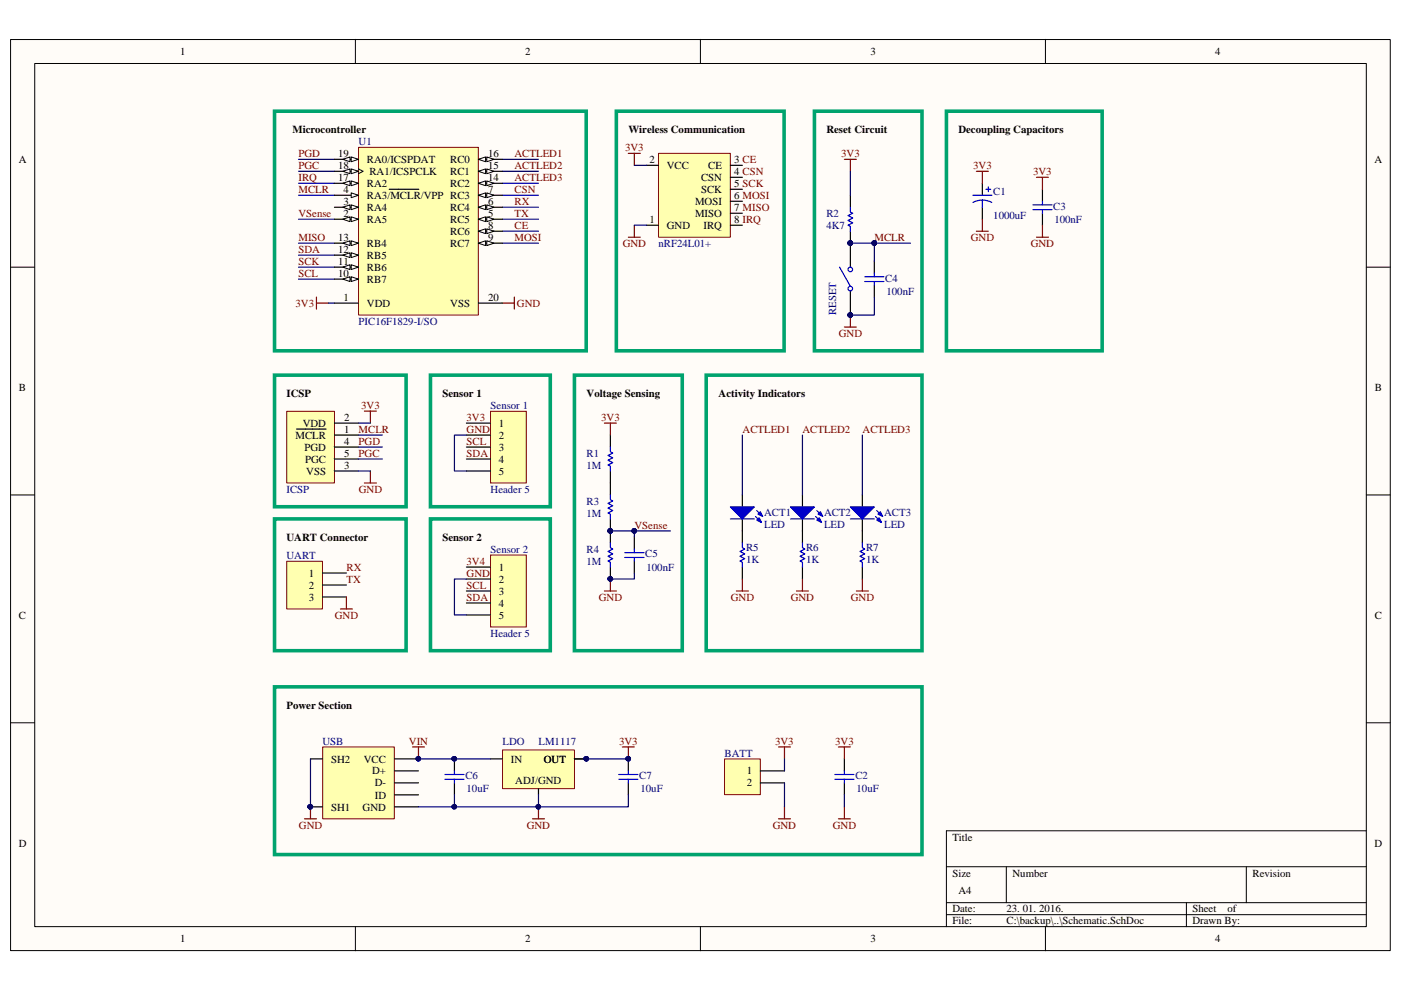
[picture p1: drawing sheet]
<svg xmlns="http://www.w3.org/2000/svg" width="297mm" height="210mm" viewBox="0 0 297 210" stroke-linecap="round" stroke-linejoin="round" font-family="sans-serif">
<path d="M2.3 8.4h292.5v193.1h-292.5z" fill="#fffcf8"/>
<path d="M2.2 8.4h292.6v193.1h-292.6z" fill="none" stroke="#000" stroke-width=".21"/>
<path d="M7.4 13.5h282.3v183h-282.3z" fill="#fffcf8"/>
<g fill="none" stroke="#000" stroke-width=".21">
<path d="M7.4 13.5h282.3v183h-282.3zM75.3 8.3v5.1M148.5 8.3v5.1M221.7 8.3v5.1M2.2 56.6h5.1M289.7 56.6h5.1M2.2 104.9h5.1M289.7 104.9h5.1M2.2 153.2h5.1M289.7 153.2h5.1M289.7 176.1h-89v20.4M75.3 196.5v5.1"/>
<path d="M148.5 196.5v5.1M200.7 183.8h89M200.7 191.4h89M200.7 193.9h89M213.4 183.8v7.6M221.7 196.5v5.1M251.5 191.4v5.1M264.2 183.8v7.6"/>
</g>
<g fill="none" stroke="#000080" stroke-width=".25">
<path d="M63.3 33.8h7.6M63.3 36.3h7.6M63.3 38.9h7.6M106.5 33.8h7.7M63.3 41.4h7.6M63.3 46.5h7.6M63.3 51.6h7.6M63.3 59.2h7.6M63.3 56.6h7.6M63.3 54.1h7.6M106.5 41.4h7.7M106.5 49h7.7"/>
<path d="M106.5 46.5h7.7M106.5 43.9h7.7M106.5 51.6h7.7M69.6 64.3h1.3"/>
</g>
<path d="M67.1 63v2.5M67.1 64.3h2.5M106.5 64.3h2.5M109 63v2.5" fill="none" stroke="#800000" stroke-width=".25"/>
<path d="M180.3 41.4v2.5M180.3 49v2.6" fill="none" stroke="#000" stroke-width=".25"/>
<circle cx="180.3" cy="51.5" r=".49" fill="#000080"/>
<circle cx="180.3" cy="51.5" r=".49" fill="none" stroke="#000080" stroke-width=".21"/>
<path d="M180.3 43.9v1.1l.5 .2-1 .5 1 .5-1 .5 1 .5-1 .6 .5 .2v1" fill="none" stroke="#00f" stroke-width=".25"/>
<circle cx="180.3" cy="51.5" r=".49" fill="#000080"/>
<circle cx="180.3" cy="51.5" r=".49" fill="none" stroke="#000080" stroke-width=".21"/>
<path d="M180.3 61.7v5.1" fill="none" stroke="#000" stroke-width=".25"/>
<circle cx="180.3" cy="66.8" r=".49" fill="#000080"/>
<circle cx="180.3" cy="66.8" r=".49" fill="none" stroke="#000080" stroke-width=".21"/>
<path d="M180.3 51.6v5" fill="none" stroke="#000" stroke-width=".25"/>
<circle cx="180.3" cy="51.5" r=".49" fill="#000080"/>
<circle cx="180.3" cy="51.5" r=".49" fill="none" stroke="#000080" stroke-width=".21"/>
<g fill="none" stroke="#00f" stroke-width=".25">
<path d="M178 56.6l2.3 4.1"/>
<circle cx="180.3" cy="57.1" r=".49"/>
<circle cx="180.3" cy="61.2" r=".49"/>
</g>
<circle cx="180.3" cy="66.8" r=".49" fill="#000080"/>
<circle cx="180.3" cy="66.8" r=".49" fill="none" stroke="#000080" stroke-width=".21"/>
<circle cx="180.3" cy="51.5" r=".49" fill="#000080"/>
<circle cx="180.3" cy="51.5" r=".49" fill="none" stroke="#000080" stroke-width=".21"/>
<path d="M60.8 87.2h10.1v15.2h-10.1z" fill="#ffffb0"/>
<path d="M60.8 87.2h10.1v15.2h-10.1z" fill="none" stroke="#800000" stroke-width=".21"/>
<path d="M62.9 91h6.2M70.9 92.2h5.1M70.9 89.7h5.1M70.9 99.9h5.1M70.9 97.3h5.1M70.9 94.8h5.1" fill="none" stroke="#000" stroke-width=".25"/>
<path d="M179 69.3h2.6M180.3 66.8v2.5" fill="none" stroke="#800000" stroke-width=".25"/>
<circle cx="180.3" cy="66.8" r=".49" fill="#000080"/>
<circle cx="180.3" cy="66.8" r=".49" fill="none" stroke="#000080" stroke-width=".21"/>
<path d="M179 33.8h2.6M180.3 33.8v2.5" fill="none" stroke="#800000" stroke-width=".25"/>
<circle cx="185.4" cy="51.5" r=".49" fill="#000080"/>
<circle cx="185.4" cy="51.5" r=".49" fill="none" stroke="#000080" stroke-width=".21"/>
<path d="M77.3 87.2h2.5M78.5 87.2v2.5M78.5 99.9v2.5M77.3 102.4h2.5" fill="none" stroke="#800000" stroke-width=".25"/>
<path d="M180.3 51.6h5.1v3.8M76 94.8h5.1" fill="none" stroke="#000080" stroke-width=".25"/>
<path d="M185.4 55.4v2.5M185.4 60.5v2.5" fill="none" stroke="#000" stroke-width=".25"/>
<path d="M183.3 58.7h4.1M183.3 59.7h4.1M185.4 57.9v.8M185.4 59.7v.8" fill="none" stroke="#00f" stroke-width=".25"/>
<circle cx="180.3" cy="51.5" r=".49" fill="#000080"/>
<circle cx="180.3" cy="51.5" r=".49" fill="none" stroke="#000080" stroke-width=".21"/>
<circle cx="185.4" cy="51.5" r=".49" fill="#000080"/>
<circle cx="185.4" cy="51.5" r=".49" fill="none" stroke="#000080" stroke-width=".21"/>
<path d="M185.4 63v3.8h-5.1" fill="none" stroke="#000080" stroke-width=".25"/>
<circle cx="180.3" cy="66.8" r=".49" fill="#000080"/>
<circle cx="180.3" cy="66.8" r=".49" fill="none" stroke="#000080" stroke-width=".21"/>
<path d="M185.4 51.6h7.6" fill="none" stroke="#000080" stroke-width=".25"/>
<circle cx="185.4" cy="51.5" r=".49" fill="#000080"/>
<circle cx="185.4" cy="51.5" r=".49" fill="none" stroke="#000080" stroke-width=".21"/>
<path d="M129.4 102.4v2.5M129.4 110v2.6" fill="none" stroke="#000" stroke-width=".25"/>
<circle cx="129.4" cy="112.5" r=".48" fill="#000080"/>
<circle cx="129.4" cy="112.5" r=".48" fill="none" stroke="#000080" stroke-width=".21"/>
<path d="M129.4 104.9v1.1l.5 .2-1 .5 1 .5-1 .5 1 .5-1 .6 .5 .2v1" fill="none" stroke="#00f" stroke-width=".25"/>
<circle cx="129.4" cy="112.5" r=".48" fill="#000080"/>
<circle cx="129.4" cy="112.5" r=".48" fill="none" stroke="#000080" stroke-width=".21"/>
<path d="M129.4 112.6v2.5" fill="none" stroke="#000" stroke-width=".25"/>
<circle cx="129.4" cy="112.5" r=".48" fill="#000080"/>
<circle cx="129.4" cy="112.5" r=".48" fill="none" stroke="#000080" stroke-width=".21"/>
<path d="M129.4 120.2v2.6" fill="none" stroke="#000" stroke-width=".25"/>
<circle cx="129.4" cy="122.7" r=".48" fill="#000080"/>
<circle cx="129.4" cy="122.7" r=".48" fill="none" stroke="#000080" stroke-width=".21"/>
<path d="M129.4 115.1v1l.5 .3-1 .5 1 .5-1 .5 1 .5-1 .6 .5 .2v1" fill="none" stroke="#00f" stroke-width=".25"/>
<circle cx="129.4" cy="112.5" r=".48" fill="#000080"/>
<circle cx="129.4" cy="112.5" r=".48" fill="none" stroke="#000080" stroke-width=".21"/>
<circle cx="129.4" cy="122.7" r=".48" fill="#000080"/>
<circle cx="129.4" cy="122.7" r=".48" fill="none" stroke="#000080" stroke-width=".21"/>
<path d="M129.4 92.2v2.6M129.4 99.9v2.5" fill="none" stroke="#000" stroke-width=".25"/>
<path d="M129.4 94.8v1l.5 .3-1 .5 1 .5-1 .5 1 .5-1 .5 .5 .2v1.1" fill="none" stroke="#00f" stroke-width=".25"/>
<path d="M128.1 89.7h2.6M129.4 89.7v2.5M128.1 125.3h2.6M129.4 122.8v2.5" fill="none" stroke="#800000" stroke-width=".25"/>
<circle cx="129.4" cy="122.7" r=".48" fill="#000080"/>
<circle cx="129.4" cy="122.7" r=".48" fill="none" stroke="#000080" stroke-width=".21"/>
<circle cx="134.5" cy="112.5" r=".48" fill="#000080"/>
<circle cx="134.5" cy="112.5" r=".48" fill="none" stroke="#000080" stroke-width=".21"/>
<path d="M134.5 113.8v2.6M134.5 119v2.5" fill="none" stroke="#000" stroke-width=".25"/>
<path d="M132.5 117.2h4.1M132.5 118.2h4.1M134.5 116.4v.8M134.5 118.2v.8" fill="none" stroke="#00f" stroke-width=".25"/>
<path d="M134.5 112.6v1.2" fill="none" stroke="#000080" stroke-width=".25"/>
<circle cx="134.5" cy="112.5" r=".48" fill="#000080"/>
<circle cx="134.5" cy="112.5" r=".48" fill="none" stroke="#000080" stroke-width=".21"/>
<path d="M134.5 121.5v1.3h-5.1" fill="none" stroke="#000080" stroke-width=".25"/>
<circle cx="129.4" cy="122.7" r=".48" fill="#000080"/>
<circle cx="129.4" cy="122.7" r=".48" fill="none" stroke="#000080" stroke-width=".21"/>
<path d="M60.8 119h7.6v10.1h-7.6z" fill="#ffffb0"/>
<path d="M60.8 119h7.6v10.1h-7.6z" fill="none" stroke="#800000" stroke-width=".21"/>
<path d="M157.4 104.9v2.6M157.4 110v2.6M68.4 121.5h5M68.4 124h5M68.4 126.6h5" fill="none" stroke="#000" stroke-width=".25"/>
<path d="M72.2 129.1h2.5M73.4 126.6v2.5" fill="none" stroke="#800000" stroke-width=".25"/>
<path d="M154.9 107.5h5l-2.5 2.5z" fill="#00f"/>
<path d="M154.9 107.5h5l-2.5 2.5zM160.4 108.2l.5 .6" fill="none" stroke="#00f" stroke-width=".25"/>
<path d="M160.7 109l.5-.5 .5 1z" fill="#00f"/>
<path d="M154.9 110h5M160.2 109.5l.5 .5M160.7 109l.5-.5 .5 1z" fill="none" stroke="#00f" stroke-width=".25"/>
<path d="M160.4 110.3l.5-.5 .6 1z" fill="#00f"/>
<path d="M157.4 115.1v1l.5 .3-1 .5 1 .5-1 .5 1 .5-1 .6 .5 .2v1M160.4 110.3l.5-.5 .6 1z" fill="none" stroke="#00f" stroke-width=".25"/>
<path d="M157.4 112.6v2.5M157.4 120.2v2.6" fill="none" stroke="#000" stroke-width=".25"/>
<path d="M156.1 125.3h2.6M157.4 122.8v2.5" fill="none" stroke="#800000" stroke-width=".25"/>
<path d="M139.7 32.6h15.2v17.7h-15.2z" fill="#ffffb0"/>
<path d="M139.6 32.5h15.3v17.8h-15.3z" fill="none" stroke="#800000" stroke-width=".21"/>
<path d="M137.1 35.1h2.5M154.9 35.1h2.5M154.9 37.6h2.5M137.1 47.8h2.5M154.9 47.8h2.5M154.9 40.1h2.5M154.9 42.7h2.5M154.9 45.2h2.5" fill="none" stroke="#000" stroke-width=".25"/>
<path d="M133.2 32.5h2.6M134.5 32.5v2.6M133.2 50.3h2.6M134.5 47.8v2.5" fill="none" stroke="#800000" stroke-width=".25"/>
<path d="M134.5 35.1h2.6M134.5 47.8h2.6" fill="none" stroke="#000080" stroke-width=".25"/>
<path d="M106.6 159h15.2v8.2h-15.2z" fill="#ffffb0"/>
<path d="M106.5 159h15.3v8.2h-15.3z" fill="none" stroke="#800000" stroke-width=".21"/>
<path d="M104 160.9h2.5M114.2 167.3v1.2M121.8 160.9h2.5" fill="none" stroke="#000" stroke-width=".25"/>
<circle cx="124.3" cy="160.9" r=".48" fill="#000080"/>
<circle cx="124.3" cy="160.9" r=".48" fill="none" stroke="#000080" stroke-width=".21"/>
<path d="M121.8 160.9h2.5" fill="none" stroke="#000" stroke-width=".25"/>
<circle cx="124.3" cy="160.9" r=".48" fill="#000080"/>
<circle cx="124.3" cy="160.9" r=".48" fill="none" stroke="#000080" stroke-width=".21"/>
<circle cx="124.3" cy="160.9" r=".48" fill="#000080"/>
<circle cx="124.3" cy="160.9" r=".48" fill="none" stroke="#000080" stroke-width=".21"/>
<circle cx="124.3" cy="160.9" r=".48" fill="#000080"/>
<circle cx="124.3" cy="160.9" r=".48" fill="none" stroke="#000080" stroke-width=".21"/>
<path d="M96.3 160.9v2.5M96.3 166v2.5" fill="none" stroke="#000" stroke-width=".25"/>
<circle cx="96.3" cy="160.9" r=".48" fill="#000080"/>
<circle cx="96.3" cy="160.9" r=".48" fill="none" stroke="#000080" stroke-width=".21"/>
<path d="M94.3 164.2h4.1M94.3 165.2h4.1M96.3 163.4v.8M96.3 165.2v.8" fill="none" stroke="#00f" stroke-width=".25"/>
<circle cx="96.3" cy="160.9" r=".48" fill="#000080"/>
<circle cx="96.3" cy="160.9" r=".48" fill="none" stroke="#000080" stroke-width=".21"/>
<path d="M133.2 160.9v2.5M133.2 166v2.5" fill="none" stroke="#000" stroke-width=".25"/>
<circle cx="133.2" cy="160.9" r=".48" fill="#000080"/>
<circle cx="133.2" cy="160.9" r=".48" fill="none" stroke="#000080" stroke-width=".21"/>
<path d="M131.2 164.2h4.1M131.2 165.2h4.1M133.2 163.4v.8M133.2 165.2v.8" fill="none" stroke="#00f" stroke-width=".25"/>
<circle cx="133.2" cy="160.9" r=".48" fill="#000080"/>
<circle cx="133.2" cy="160.9" r=".48" fill="none" stroke="#000080" stroke-width=".21"/>
<path d="M124.3 160.9h8.9" fill="none" stroke="#000080" stroke-width=".25"/>
<circle cx="124.3" cy="160.9" r=".48" fill="#000080"/>
<circle cx="124.3" cy="160.9" r=".48" fill="none" stroke="#000080" stroke-width=".21"/>
<circle cx="133.2" cy="160.9" r=".48" fill="#000080"/>
<circle cx="133.2" cy="160.9" r=".48" fill="none" stroke="#000080" stroke-width=".21"/>
<path d="M112.9 173.6h2.5M114.2 171.1v2.5" fill="none" stroke="#800000" stroke-width=".25"/>
<circle cx="114.1" cy="171" r=".47" fill="#000080"/>
<circle cx="114.1" cy="171" r=".47" fill="none" stroke="#000080" stroke-width=".21"/>
<path d="M131.9 158.4h2.6M133.2 158.4v2.5" fill="none" stroke="#800000" stroke-width=".25"/>
<circle cx="133.2" cy="160.9" r=".48" fill="#000080"/>
<circle cx="133.2" cy="160.9" r=".48" fill="none" stroke="#000080" stroke-width=".21"/>
<path d="M68.4 158.4h15.2v15.2h-15.2z" fill="#ffffb0"/>
<path d="M68.4 158.4h15.2v15.2h-15.2z" fill="none" stroke="#800000" stroke-width=".21"/>
<path d="M83.6 160.9h5.1" fill="none" stroke="#000" stroke-width=".25"/>
<circle cx="88.7" cy="160.9" r=".48" fill="#000080"/>
<circle cx="88.7" cy="160.9" r=".48" fill="none" stroke="#000080" stroke-width=".21"/>
<path d="M65.8 171.1h2.6M83.6 166h5.1M83.6 163.4h5.1M83.6 168.5h5.1" fill="none" stroke="#000" stroke-width=".25"/>
<circle cx="65.8" cy="171" r=".49" fill="#000080"/>
<circle cx="65.8" cy="171" r=".49" fill="none" stroke="#000080" stroke-width=".21"/>
<path d="M65.8 160.9h2.6M83.6 171.1h5.1" fill="none" stroke="#000" stroke-width=".25"/>
<circle cx="88.7" cy="160.9" r=".48" fill="#000080"/>
<circle cx="88.7" cy="160.9" r=".48" fill="none" stroke="#000080" stroke-width=".21"/>
<circle cx="65.8" cy="171" r=".49" fill="#000080"/>
<circle cx="65.8" cy="171" r=".49" fill="none" stroke="#000080" stroke-width=".21"/>
<path d="M87.5 158.4h2.5M88.7 158.4v2.5" fill="none" stroke="#800000" stroke-width=".25"/>
<circle cx="88.7" cy="160.9" r=".48" fill="#000080"/>
<circle cx="88.7" cy="160.9" r=".48" fill="none" stroke="#000080" stroke-width=".21"/>
<path d="M64.6 173.6h2.5M65.8 171.1v2.5" fill="none" stroke="#800000" stroke-width=".25"/>
<circle cx="65.8" cy="171" r=".49" fill="#000080"/>
<circle cx="65.8" cy="171" r=".49" fill="none" stroke="#000080" stroke-width=".21"/>
<path d="M153.7 161h7.5v7.5h-7.5z" fill="#ffffb0"/>
<path d="M153.6 160.9h7.6v7.6h-7.6z" fill="none" stroke="#800000" stroke-width=".21"/>
<path d="M208.3 38.9v2.5M208.3 43.9v2.6M221 40.1v2.6M221 45.2v2.6M161.2 163.4h5.1M161.2 166h5.1M179 160.9v2.5M179 166v2.5" fill="none" stroke="#000" stroke-width=".25"/>
<g fill="none" stroke="#800000" stroke-width=".25">
<path d="M207 36.3h2.5M208.3 36.3v2.6M219.7 37.6h2.6M221 37.6v2.5M207 49h2.5M208.3 46.5v2.5M219.7 50.3h2.6M221 47.8v2.5M165.1 158.4h2.5M166.3 158.4v2.5M177.8 158.4h2.5M179 158.4v2.5"/>
<path d="M165.1 173.6h2.5M166.3 171.1v2.5M177.8 173.6h2.5M179 171.1v2.5"/>
</g>
<g fill="none" stroke="#00f" stroke-width=".25">
<path d="M209.5 39.6v1M206.2 41.4h4.1M208.3 42.4l1.2 .2 .8 .3M208.3 42.4l-1.3 .2-.7 .3M208.3 42.4v1.5M209 40.1h1.1M219 43.4h4.1M219 44.4h4.1M221 42.7v.7M221 44.4v.8M177 164.2h4.1M177 165.2h4.1"/>
<path d="M179 163.4v.8M179 165.2v.8"/>
</g>
<path d="M121.8 79.5h22.8v58.5h-22.8zM58.2 145.6h137.3v35.6h-137.3z" fill="none" stroke="#00a36e" stroke-width=".76"/>
<path d="M96.3 168.5v2.6" fill="none" stroke="#000080" stroke-width=".25"/>
<circle cx="96.3" cy="171" r=".49" fill="#000080"/>
<circle cx="96.3" cy="171" r=".49" fill="none" stroke="#000080" stroke-width=".21"/>
<path d="M114.2 168.5v2.6" fill="none" stroke="#000080" stroke-width=".25"/>
<circle cx="114.1" cy="171" r=".47" fill="#000080"/>
<circle cx="114.1" cy="171" r=".47" fill="none" stroke="#000080" stroke-width=".21"/>
<path d="M65.8 160.9v10.2" fill="none" stroke="#000080" stroke-width=".25"/>
<circle cx="65.8" cy="171" r=".49" fill="#000080"/>
<circle cx="65.8" cy="171" r=".49" fill="none" stroke="#000080" stroke-width=".21"/>
<path d="M88.7 160.9h15.3" fill="none" stroke="#000080" stroke-width=".25"/>
<circle cx="88.7" cy="160.9" r=".48" fill="#000080"/>
<circle cx="88.7" cy="160.9" r=".48" fill="none" stroke="#000080" stroke-width=".21"/>
<circle cx="96.3" cy="160.9" r=".48" fill="#000080"/>
<circle cx="96.3" cy="160.9" r=".48" fill="none" stroke="#000080" stroke-width=".21"/>
<path d="M133.2 168.5v2.6h-44.5" fill="none" stroke="#000080" stroke-width=".25"/>
<circle cx="96.3" cy="171" r=".49" fill="#000080"/>
<circle cx="96.3" cy="171" r=".49" fill="none" stroke="#000080" stroke-width=".21"/>
<circle cx="114.1" cy="171" r=".47" fill="#000080"/>
<circle cx="114.1" cy="171" r=".47" fill="none" stroke="#000080" stroke-width=".21"/>
<path d="M172.7 23.6h22.8v50.8h-22.8zM149.7 79.5h45.8v58.5h-45.8z" fill="none" stroke="#00a36e" stroke-width=".76"/>
<path d="M180.3 36.3v5.1" fill="none" stroke="#000080" stroke-width=".25"/>
<path d="M170.1 104.9v2.6M170.1 110v2.6" fill="none" stroke="#000" stroke-width=".25"/>
<path d="M167.6 107.5h5.1l-2.6 2.5z" fill="#00f"/>
<path d="M167.6 107.5h5.1l-2.6 2.5zM173.2 108.2l.5 .6" fill="none" stroke="#00f" stroke-width=".25"/>
<path d="M173.4 109l.5-.5 .6 1z" fill="#00f"/>
<path d="M167.6 110h5.1M172.9 109.5l.5 .5M173.4 109l.5-.5 .6 1z" fill="none" stroke="#00f" stroke-width=".25"/>
<path d="M173.2 110.3l.5-.5 .5 1z" fill="#00f"/>
<path d="M170.1 115.1v1l.5 .3-1 .5 1 .5-1 .5 1 .5-1 .6 .5 .2v1M173.2 110.3l.5-.5 .5 1z" fill="none" stroke="#00f" stroke-width=".25"/>
<path d="M170.1 112.6v2.5M182.8 104.9v2.6M182.8 110v2.6M170.1 120.2v2.6" fill="none" stroke="#000" stroke-width=".25"/>
<path d="M168.9 125.3h2.5M170.1 122.8v2.5" fill="none" stroke="#800000" stroke-width=".25"/>
<path d="M180.3 107.5h5.1l-2.6 2.5z" fill="#00f"/>
<path d="M180.3 107.5h5.1l-2.6 2.5zM185.9 108.2l.5 .6" fill="none" stroke="#00f" stroke-width=".25"/>
<path d="M186.1 109l.5-.5 .6 1z" fill="#00f"/>
<path d="M180.3 110h5.1M185.6 109.5l.5 .5M186.1 109l.5-.5 .6 1z" fill="none" stroke="#00f" stroke-width=".25"/>
<path d="M185.9 110.3l.5-.5 .5 1z" fill="#00f"/>
<path d="M182.8 115.1v1l.5 .3-1 .5 1 .5-1 .5 1 .5-1 .6 .5 .2v1M185.9 110.3l.5-.5 .5 1z" fill="none" stroke="#00f" stroke-width=".25"/>
<path d="M182.8 112.6v2.5M182.8 120.2v2.6" fill="none" stroke="#000" stroke-width=".25"/>
<path d="M181.6 125.3h2.5M182.8 122.8v2.5" fill="none" stroke="#800000" stroke-width=".25"/>
<path d="M106.5 36.3h7.7M106.5 38.9h7.7M76 89.7h2.5M76 97.3h5.1M76 92.2h5.1M76 99.9h2.5M157.4 92.2v12.7M170.1 92.2v12.7M182.8 92.2v12.7M129.4 112.6h12.8" fill="none" stroke="#000080" stroke-width=".25"/>
<path d="M58.2 79.5h27.9v27.9h-27.9zM58.2 110h27.9v28h-27.9z" fill="none" stroke="#00a36e" stroke-width=".76"/>
<circle cx="129.4" cy="112.5" r=".48" fill="#000080"/>
<circle cx="129.4" cy="112.5" r=".48" fill="none" stroke="#000080" stroke-width=".21"/>
<circle cx="134.5" cy="112.5" r=".48" fill="#000080"/>
<circle cx="134.5" cy="112.5" r=".48" fill="none" stroke="#000080" stroke-width=".21"/>
<path d="M58.2 23.6h66.1v50.8h-66.1zM130.7 23.6h35.5v50.8h-35.5zM91.3 79.5h25.4v27.9h-25.4z" fill="none" stroke="#00a36e" stroke-width=".76"/>
<path d="M104.1 87.2h7.5v15.2h-7.5z" fill="#ffffb0"/>
<path d="M104 87.2h7.6v15.2h-7.6z" fill="none" stroke="#800000" stroke-width=".21"/>
<path d="M98.9 89.7h5.1M98.9 92.2h5.1M98.9 94.8h5.1M98.9 97.3h5.1M98.9 99.9h5.1" fill="none" stroke="#000" stroke-width=".25"/>
<path d="M98.9 92.2h-2.6v7.7h2.6M166.3 160.9v2.5M166.3 166v5.1" fill="none" stroke="#000080" stroke-width=".25"/>
<path d="M76.1 31.3h25.3v35.5h-25.3z" fill="#ffffb0"/>
<path d="M76 31.2h25.4v35.6h-25.4z" fill="none" stroke="#800000" stroke-width=".21"/>
<path d="M70.9 46.5h5.1M70.9 64.3h5.1" fill="none" stroke="#000" stroke-width=".25"/>
<path d="M74.5 46l1.5 .5-1.5 .5z" fill="#fffcf8"/>
<path d="M74.5 46l1.5 .5-1.5 .5z" fill="none" stroke="#000" stroke-width=".21"/>
<path d="M72.7 46.5l1.5-.5v1z" fill="#fffcf8"/>
<path d="M72.7 46.5l1.5-.5v1z" fill="none" stroke="#000" stroke-width=".21"/>
<path d="M70.9 43.9h5.1" fill="none" stroke="#000" stroke-width=".25"/>
<path d="M74.5 43.4l1.5 .5-1.5 .5z" fill="#fffcf8"/>
<path d="M74.5 43.4l1.5 .5-1.5 .5z" fill="none" stroke="#000" stroke-width=".21"/>
<path d="M72.7 43.9l1.5-.5v1z" fill="#fffcf8"/>
<path d="M72.7 43.9l1.5-.5v1z" fill="none" stroke="#000" stroke-width=".21"/>
<path d="M70.9 41.4h5.1" fill="none" stroke="#000" stroke-width=".25"/>
<path d="M74.5 40.9l1.5 .5-1.5 .5z" fill="#fffcf8"/>
<path d="M74.5 40.9l1.5 .5-1.5 .5z" fill="none" stroke="#000" stroke-width=".21"/>
<path d="M82.5 40.1h3.3M85.9 40.1h1.3M87.3 40.1h1.5M101.4 46.5h5.1" fill="none" stroke="#000" stroke-width=".25"/>
<path d="M101.4 46.5l1.6-.5v1z" fill="#fffcf8"/>
<path d="M101.4 46.5l1.6-.5v1z" fill="none" stroke="#000" stroke-width=".21"/>
<path d="M103.2 46l1.5 .5-1.5 .5z" fill="#fffcf8"/>
<path d="M103.2 46l1.5 .5-1.5 .5z" fill="none" stroke="#000" stroke-width=".21"/>
<path d="M101.4 43.9h5.1" fill="none" stroke="#000" stroke-width=".25"/>
<path d="M101.4 43.9l1.6-.5v1z" fill="#fffcf8"/>
<path d="M101.4 43.9l1.6-.5v1z" fill="none" stroke="#000" stroke-width=".21"/>
<path d="M103.2 43.4l1.5 .5-1.5 .5z" fill="#fffcf8"/>
<path d="M103.2 43.4l1.5 .5-1.5 .5z" fill="none" stroke="#000" stroke-width=".21"/>
<path d="M101.4 41.4h5.1" fill="none" stroke="#000" stroke-width=".25"/>
<path d="M101.4 41.4l1.6-.5v1z" fill="#fffcf8"/>
<path d="M101.4 41.4l1.6-.5v1z" fill="none" stroke="#000" stroke-width=".21"/>
<path d="M103.2 40.9l1.5 .5-1.5 .5z" fill="#fffcf8"/>
<path d="M103.2 40.9l1.5 .5-1.5 .5z" fill="none" stroke="#000" stroke-width=".21"/>
<path d="M101.4 49h5.1" fill="none" stroke="#000" stroke-width=".25"/>
<path d="M101.4 49l1.6-.5v1z" fill="#fffcf8"/>
<path d="M101.4 49l1.6-.5v1z" fill="none" stroke="#000" stroke-width=".21"/>
<path d="M103.2 48.5l1.5 .5-1.5 .5z" fill="#fffcf8"/>
<path d="M103.2 48.5l1.5 .5-1.5 .5z" fill="none" stroke="#000" stroke-width=".21"/>
<path d="M101.4 51.6h5.1" fill="none" stroke="#000" stroke-width=".25"/>
<path d="M101.4 51.6l1.6-.5v1z" fill="#fffcf8"/>
<path d="M101.4 51.6l1.6-.5v1z" fill="none" stroke="#000" stroke-width=".21"/>
<path d="M103.2 51.1l1.5 .5-1.5 .5z" fill="#fffcf8"/>
<path d="M103.2 51.1l1.5 .5-1.5 .5z" fill="none" stroke="#000" stroke-width=".21"/>
<path d="M70.9 59.2h5.1" fill="none" stroke="#000" stroke-width=".25"/>
<path d="M74.5 58.7l1.5 .5-1.5 .5z" fill="#fffcf8"/>
<path d="M74.5 58.7l1.5 .5-1.5 .5z" fill="none" stroke="#000" stroke-width=".21"/>
<path d="M72.7 59.2l1.5-.5v1z" fill="#fffcf8"/>
<path d="M72.7 59.2l1.5-.5v1z" fill="none" stroke="#000" stroke-width=".21"/>
<path d="M70.9 56.6h5.1" fill="none" stroke="#000" stroke-width=".25"/>
<path d="M74.5 56.1l1.5 .5-1.5 .5z" fill="#fffcf8"/>
<path d="M74.5 56.1l1.5 .5-1.5 .5z" fill="none" stroke="#000" stroke-width=".21"/>
<path d="M72.7 56.6l1.5-.5v1z" fill="#fffcf8"/>
<path d="M72.7 56.6l1.5-.5v1z" fill="none" stroke="#000" stroke-width=".21"/>
<path d="M70.9 54.1h5.1" fill="none" stroke="#000" stroke-width=".25"/>
<path d="M74.5 53.6l1.5 .5-1.5 .5z" fill="#fffcf8"/>
<path d="M74.5 53.6l1.5 .5-1.5 .5z" fill="none" stroke="#000" stroke-width=".21"/>
<path d="M72.7 54.1l1.5-.5v1z" fill="#fffcf8"/>
<path d="M72.7 54.1l1.5-.5v1z" fill="none" stroke="#000" stroke-width=".21"/>
<path d="M70.9 51.6h5.1" fill="none" stroke="#000" stroke-width=".25"/>
<path d="M74.5 51.1l1.5 .5-1.5 .5z" fill="#fffcf8"/>
<path d="M74.5 51.1l1.5 .5-1.5 .5z" fill="none" stroke="#000" stroke-width=".21"/>
<path d="M72.7 51.6l1.5-.5v1z" fill="#fffcf8"/>
<path d="M72.7 51.6l1.5-.5v1z" fill="none" stroke="#000" stroke-width=".21"/>
<path d="M101.4 38.9h5.1" fill="none" stroke="#000" stroke-width=".25"/>
<path d="M101.4 38.9l1.6-.5v1z" fill="#fffcf8"/>
<path d="M101.4 38.9l1.6-.5v1z" fill="none" stroke="#000" stroke-width=".21"/>
<path d="M103.2 38.4l1.5 .5-1.5 .5z" fill="#fffcf8"/>
<path d="M103.2 38.4l1.5 .5-1.5 .5z" fill="none" stroke="#000" stroke-width=".21"/>
<path d="M101.4 36.3h5.1" fill="none" stroke="#000" stroke-width=".25"/>
<path d="M101.4 36.3l1.6-.5v1z" fill="#fffcf8"/>
<path d="M101.4 36.3l1.6-.5v1z" fill="none" stroke="#000" stroke-width=".21"/>
<path d="M103.2 35.8l1.5 .5-1.5 .5z" fill="#fffcf8"/>
<path d="M103.2 35.8l1.5 .5-1.5 .5z" fill="none" stroke="#000" stroke-width=".21"/>
<path d="M101.4 33.8h5.1" fill="none" stroke="#000" stroke-width=".25"/>
<path d="M101.4 33.8l1.6-.5v1z" fill="#fffcf8"/>
<path d="M101.4 33.8l1.6-.5v1z" fill="none" stroke="#000" stroke-width=".21"/>
<path d="M103.2 33.3l1.5 .5-1.5 .5z" fill="#fffcf8"/>
<path d="M103.2 33.3l1.5 .5-1.5 .5z" fill="none" stroke="#000" stroke-width=".21"/>
<path d="M70.9 38.9h5.1" fill="none" stroke="#000" stroke-width=".25"/>
<path d="M74.5 38.4l1.5 .5-1.5 .5z" fill="#fffcf8"/>
<path d="M74.5 38.4l1.5 .5-1.5 .5z" fill="none" stroke="#000" stroke-width=".21"/>
<path d="M72.7 38.9l1.5-.5v1z" fill="#fffcf8"/>
<path d="M72.7 38.9l1.5-.5v1zM76 35.8l1 .5-1 .5" fill="none" stroke="#000" stroke-width=".21"/>
<path d="M70.9 36.3h5.1" fill="none" stroke="#000" stroke-width=".25"/>
<path d="M74.5 35.8l1.5 .5-1.5 .5z" fill="#fffcf8"/>
<path d="M74.5 35.8l1.5 .5-1.5 .5z" fill="none" stroke="#000" stroke-width=".21"/>
<path d="M72.7 36.3l1.5-.5v1z" fill="#fffcf8"/>
<path d="M72.7 36.3l1.5-.5v1z" fill="none" stroke="#000" stroke-width=".21"/>
<path d="M70.9 33.8h5.1" fill="none" stroke="#000" stroke-width=".25"/>
<path d="M74.5 33.3l1.5 .5-1.5 .5z" fill="#fffcf8"/>
<path d="M74.5 33.3l1.5 .5-1.5 .5z" fill="none" stroke="#000" stroke-width=".21"/>
<path d="M72.7 33.8l1.5-.5v1z" fill="#fffcf8"/>
<path d="M72.7 33.8l1.5-.5v1z" fill="none" stroke="#000" stroke-width=".21"/>
<path d="M101.4 64.3h5.1" fill="none" stroke="#000" stroke-width=".25"/>
<path d="M200.7 23.6h33v50.8h-33zM91.3 110h25.4v28h-25.4z" fill="none" stroke="#00a36e" stroke-width=".76"/>
<path d="M179 168.5v2.6" fill="none" stroke="#000080" stroke-width=".25"/>
<path d="M104.1 117.7h7.5v15.2h-7.5z" fill="#ffffb0"/>
<path d="M104 117.7h7.6v15.2h-7.6z" fill="none" stroke="#800000" stroke-width=".21"/>
<path d="M98.9 120.2h5.1M98.9 122.8h5.1M98.9 125.3h5.1M98.9 127.8h5.1M98.9 130.4h5.1" fill="none" stroke="#000" stroke-width=".25"/>
<path d="M98.9 122.8h-2.6v7.6h2.6" fill="none" stroke="#000080" stroke-width=".25"/>
<g font-size="2.3">
<text x="38.2" y="11.7">1</text>
<text x="111.4" y="11.7">2</text>
<text x="184.5" y="11.7">3</text>
<text x="257.6" y="11.7">4</text>
<text x="62" y="28.2">Microcontroller</text>
<text x="133.3" y="28.2">Wireless Communication</text>
<text x="175.2" y="28.2">Reset Circuit</text>
<text x="203.2" y="28.2">Decoupling Capacitors</text>
<text x="4" y="34.5">A</text>
<text x="71.7" y="35.8">18</text>
<text x="71.7" y="33.3">19</text>
<text x="77.8" y="34.5">RA0/ICSPDAT</text>
<text x="95.5" y="34.5">RC0</text>
<text x="103.5" y="35.8">15</text>
<text x="103.5" y="33.3">16</text>
<text x="137.7" y="34.5">2</text>
<text x="141.4" y="35.8">VCC</text>
<text x="150.2" y="35.8">CE</text>
<text x="155.7" y="34.5">3 CE</text>
<text x="291.4" y="34.5">A</text>
<text x="71.7" y="38.4">17</text>
<text x="72.9" y="40.9">4</text>
<text x="77.8" y="39.6">RA2</text>
<text x="78.3" y="37.1">RA1/ICSPCLK</text>
<text x="95.5" y="39.6">RC2</text>
<text x="95.5" y="37.1">RC1</text>
<text x="103.5" y="40.9">7</text>
<text x="103.5" y="38.4">14</text>
<text x="148.6" y="38.4">CSN</text>
<text x="148.6" y="40.9">SCK</text>
<text x="155.7" y="37.1">4 CSN</text>
<text x="155.7" y="39.6">5 SCK</text>
<text x="72.9" y="46">2</text>
<text x="72.9" y="43.5">3</text>
<text x="77.8" y="47.3">RA5</text>
<text x="77.8" y="44.7">RA4</text>
<text x="77.8" y="42.2">RA3/MCLR/VPP RC3</text>
<text x="95.5" y="47.3">RC5</text>
<text x="95.5" y="44.7">RC4</text>
<text x="103.5" y="46">5</text>
<text x="103.5" y="43.5">6</text>
<text x="137.7" y="47.3">1</text>
<text x="147.4" y="43.5">MOSI</text>
<text x="147.4" y="46">MISO</text>
<text x="155.7" y="42.2">6 MOSI</text>
<text x="155.7" y="44.7">7 MISO</text>
<text x="155.7" y="47.3">8 IRQ</text>
<text x="71.7" y="53.6">12</text>
<text x="71.7" y="51.1">13</text>
<text x="77.8" y="52.4">RB4</text>
<text x="95.5" y="49.8">RC6</text>
<text x="95.5" y="52.4">RC7</text>
<text x="103.5" y="48.6">8</text>
<text x="103.5" y="51.1">9</text>
<text x="141.4" y="48.6">GND</text>
<text x="149.1" y="48.6">IRQ</text>
<text x="71.7" y="58.7">10</text>
<text x="71.7" y="56.2">11</text>
<text x="77.8" y="60">RB7</text>
<text x="77.8" y="57.4">RB6</text>
<text x="77.8" y="54.9">RB5</text>
<text x="72.9" y="63.8">1</text>
<text x="77.8" y="65.1">VDD</text>
<text x="95.5" y="65.1">VSS</text>
<text x="103.5" y="63.8">20</text>
<text x="4" y="82.8">B</text>
<text x="291.5" y="82.8">B</text>
<text x="60.7" y="84.1">ICSP</text>
<text x="73" y="89.2">2</text>
<text x="93.8" y="84.1">Sensor 1</text>
<text x="124.4" y="84.1">Voltage Sensing</text>
<text x="152.4" y="84.1">Activity Indicators</text>
<text x="62.7" y="93">MCLR</text>
<text x="64.2" y="90.5">VDD</text>
<text x="64.6" y="95.6">PGD</text>
<text x="73" y="91.8">1</text>
<text x="73" y="94.3">4</text>
<text x="105.8" y="90.5">1</text>
<text x="105.8" y="93">2</text>
<text x="105.8" y="95.6">3</text>
<text x="64.7" y="98.1">PGC</text>
<text x="64.9" y="100.7">VSS</text>
<text x="73" y="96.9">5</text>
<text x="73" y="99.4">3</text>
<text x="105.8" y="98.1">4</text>
<text x="105.8" y="100.7">5</text>
<text x="60.7" y="114.6">UART Connector</text>
<text x="93.8" y="114.6">Sensor 2</text>
<text x="65.4" y="122.3">1</text>
<text x="65.4" y="124.8">2</text>
<text x="105.8" y="121">1</text>
<text x="105.8" y="123.5">2</text>
<text x="4" y="131.2">C</text>
<text x="65.4" y="127.4">3</text>
<text x="105.8" y="126.1">3</text>
<text x="105.8" y="128.7">4</text>
<text x="105.8" y="131.2">5</text>
<text x="291.5" y="131.2">C</text>
<text x="60.7" y="150.2">Power Section</text>
<text x="70.2" y="161.7">SH2</text>
<text x="77.1" y="161.7">VCC</text>
<text x="108.3" y="161.7">IN</text>
<text x="115.3" y="161.7">OUT</text>
<text x="78.9" y="164.2">D+</text>
<text x="79.5" y="166.8">D-</text>
<text x="109.3" y="166.2">ADJ/GND</text>
<text x="158.3" y="164.2">1</text>
<text x="158.3" y="166.8">2</text>
<text x="70.2" y="171.9">SH1</text>
<text x="76.9" y="171.9">GND</text>
<text x="79.5" y="169.3">ID</text>
<text x="4" y="179.5">D</text>
<text x="201.9" y="178.2">Title</text>
<text x="291.4" y="179.5">D</text>
<text x="201.9" y="185.8">Size</text>
<text x="214.7" y="185.8">Number</text>
<text x="265.6" y="185.8">Revision</text>
<text x="203.2" y="189.7">A4</text>
<text x="201.9" y="193.5">Date:</text>
<text x="201.9" y="196">File:</text>
<text x="213.4" y="196">C:\backup\..\Schematic.SchDoc</text>
<text x="213.4" y="193.5">23. 01. 2016.</text>
<text x="252.8" y="193.5">Sheet</text>
<text x="252.8" y="196">Drawn By:</text>
<text x="260.3" y="193.5">of</text>
<text x="38.2" y="199.8">1</text>
<text x="111.4" y="199.8">2</text>
<text x="184.5" y="199.8">3</text>
<text x="257.6" y="199.8">4</text>
</g>
<g font-size="2.3" fill="#800000">
<text x="63.3" y="33.3">PGD</text>
<text x="63.3" y="35.8">PGC</text>
<text x="109.1" y="33.3">ACTLED1</text>
<text x="109.1" y="35.8">ACTLED2</text>
<text x="132.5" y="32">3V3</text>
<text x="178.3" y="33.3">3V3</text>
<text x="206.3" y="35.8">3V3</text>
<text x="63.3" y="40.9">MCLR</text>
<text x="63.3" y="38.4">IRQ</text>
<text x="109.1" y="40.9">CSN</text>
<text x="109.1" y="38.4">ACTLED3</text>
<text x="219" y="37.1">3V3</text>
<text x="63.3" y="46">VSense</text>
<text x="109.1" y="46">TX</text>
<text x="109.1" y="43.5">RX</text>
<text x="63.3" y="53.6">SDA</text>
<text x="63.3" y="51.1">MISO</text>
<text x="109.1" y="48.6">CE</text>
<text x="109.1" y="51.1">MOSI</text>
<text x="132" y="52.4">GND</text>
<text x="185.4" y="51.1">MCLR</text>
<text x="205.8" y="51.1">GND</text>
<text x="218.5" y="52.4">GND</text>
<text x="63.3" y="58.7">SCL</text>
<text x="63.3" y="56.2">SCK</text>
<text x="62.7" y="65.1">3V3</text>
<text x="109.6" y="65.1">GND</text>
<text x="177.8" y="71.4">GND</text>
<text x="76.6" y="86.7">3V3</text>
<text x="98.9" y="89.2">3V3</text>
<text x="127.5" y="89.2">3V3</text>
<text x="76" y="91.8">MCLR</text>
<text x="76" y="94.3">PGD</text>
<text x="98.9" y="91.8">GND</text>
<text x="98.9" y="94.3">SCL</text>
<text x="157.4" y="91.8">ACTLED1</text>
<text x="170.1" y="91.8">ACTLED2</text>
<text x="182.9" y="91.8">ACTLED3</text>
<text x="76" y="96.9">PGC</text>
<text x="98.9" y="96.9">SDA</text>
<text x="76.1" y="104.5">GND</text>
<text x="134.5" y="112.1">VSense</text>
<text x="98.9" y="119.7">3V4</text>
<text x="73.5" y="123.5">TX</text>
<text x="73.5" y="121">RX</text>
<text x="98.9" y="122.3">GND</text>
<text x="98.9" y="124.8">SCL</text>
<text x="71" y="131.2">GND</text>
<text x="98.9" y="127.4">SDA</text>
<text x="127" y="127.4">GND</text>
<text x="154.9" y="127.4">GND</text>
<text x="167.6" y="127.4">GND</text>
<text x="180.4" y="127.4">GND</text>
<text x="86.7" y="157.9">VIN</text>
<text x="131.3" y="157.9">3V3</text>
<text x="164.3" y="157.9">3V3</text>
<text x="177.1" y="157.9">3V3</text>
<text x="63.4" y="175.7">GND</text>
<text x="111.7" y="175.7">GND</text>
<text x="163.8" y="175.7">GND</text>
<text x="176.6" y="175.7">GND</text>
</g>
<g font-size="2.3" fill="#000080">
<text x="76" y="30.7">U1</text>
<text x="210.6" y="41.4">C1</text>
<text x="175.2" y="46">R2</text>
<text x="210.6" y="46.5">1000uF</text>
<text x="223.3" y="44.5">C3</text>
<text x="223.6" y="47.3">100nF</text>
<text x="139.6" y="52.4">nRF24L01+</text>
<text x="175.2" y="48.6">4K7</text>
<text x="187.7" y="59.7">C4</text>
<text x="188" y="62.5">100nF</text>
<text x="76" y="68.9">PIC16F1829-I/SO</text>
<text x="177.3" y="66.8" transform="rotate(-90 177.3 66.8)">RESET</text>
<text x="104" y="86.7">Sensor 1</text>
<text x="124.4" y="99.4">1M</text>
<text x="124.4" y="96.9">R1</text>
<text x="60.7" y="104.5">ICSP</text>
<text x="104" y="104.5">Header 5</text>
<text x="124.4" y="107">R3</text>
<text x="124.4" y="109.6">1M</text>
<text x="162" y="109.3">ACT1</text>
<text x="162" y="111.8">LED</text>
<text x="174.7" y="109.3">ACT2</text>
<text x="174.7" y="111.8">LED</text>
<text x="187.4" y="109.3">ACT3</text>
<text x="187.4" y="111.8">LED</text>
<text x="60.7" y="118.4">UART</text>
<text x="104" y="117.2">Sensor 2</text>
<text x="124.4" y="119.7">1M</text>
<text x="124.4" y="117.2">R4</text>
<text x="136.8" y="118.2">C5</text>
<text x="158.2" y="119.5">1K</text>
<text x="158.2" y="116.9">R5</text>
<text x="170.9" y="119.5">1K</text>
<text x="170.9" y="116.9">R6</text>
<text x="183.6" y="119.5">1K</text>
<text x="183.6" y="116.9">R7</text>
<text x="137.1" y="121">100nF</text>
<text x="104" y="135">Header 5</text>
<text x="68.4" y="157.9">USB</text>
<text x="106.5" y="157.9">LDO</text>
<text x="114.2" y="157.9">LM1117</text>
<text x="153.6" y="160.4">BATT</text>
<text x="98.7" y="165.2">C6</text>
<text x="135.5" y="165.2">C7</text>
<text x="181.4" y="165.2">C2</text>
<text x="98.9" y="168">10uF</text>
<text x="135.8" y="168">10uF</text>
<text x="181.6" y="168">10uF</text>
</g>
</svg>
